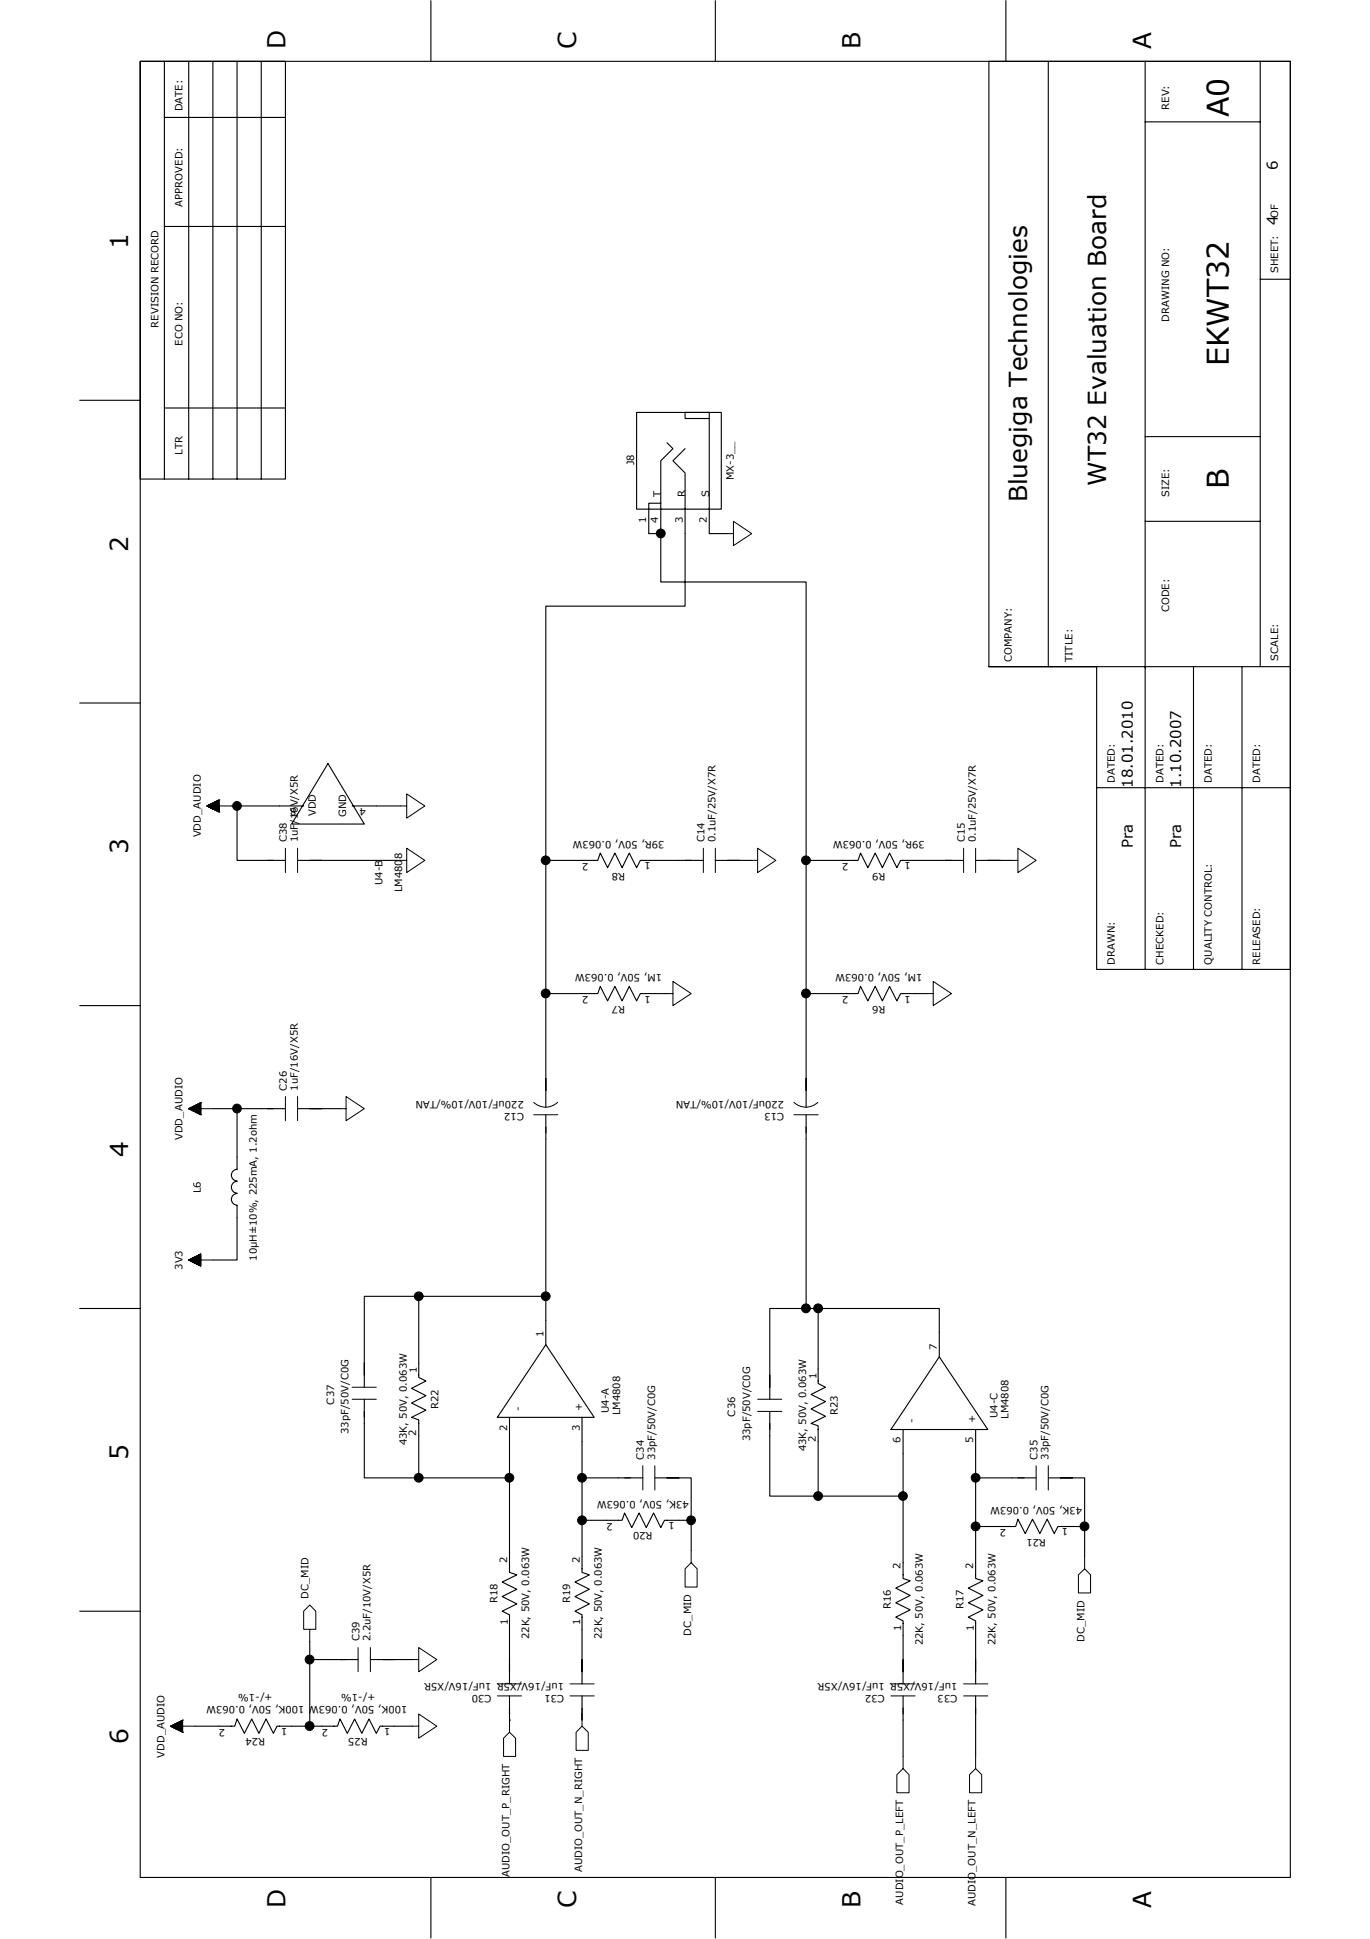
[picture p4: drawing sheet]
<svg xmlns="http://www.w3.org/2000/svg" width="210mm" height="297mm" viewBox="0 0 210 297" stroke-linecap="round" stroke-linejoin="round" font-family="sans-serif">
<g fill="none" stroke="#000" stroke-width=".17">
<path d="M21.5 9.4h176.2v278.2h-176.2zM21.5 9.4h22.2v64h-22.2zM25.2 18h18.5M25.2 9.4v64M28.9 9.4v64M32.6 9.4v64M36.3 9.4v64M40 9.4v64M66 .1v9.3M109.6 .1v9.3M151.5 9.4h46.2v139.1h-29.7v-46.4h-16.5zM154.1 .1v9.3"/>
<path d="M160.6 9.4v92.7M175.5 9.4v139.1M175.5 18.7h17.6M193.1 9.4v92.7M25.2 34.7h18.5M193.1 42.8h4.6M12.2 61.3h9.3M25.2 62.5h18.5M97.5 63.2h13v14.8h-13zM101.2 77.1h-1.8v4.6h1.8M102.2 67.8l.9 .9-1.9 1.9v11.1M105 68.7l-1.9 1.9 1.9 1.9v20.4h-21.4v38.9"/>
<path d="M108.7 64.1h-3.7v-.9h3.7v18.5h2.8M175.5 66.9h17.6M175.5 79.9h17.6M101.2 81.7v7.5h22.3v42.6M12.2 107.7h9.3M50.2 117l5.6 9.2h-11.1zM151.5 102.1h46.2M182.9 102.1v46.4M190.3 102.1v46.4M35.4 123.5h.9v8.3h7.4M36.3 123.5h10.2M45.6 131.8h15.8"/>
<path d="M54 123.5h7.4M83.6 131.8h8l.4-1.1 1.1 2.2 1.1-2.2 1.1 2.2 1.1-2.2 1.1 2.2 .6-1.1h9.7M83.6 131.8v37.9M109.6 131.8h5.6M123.5 131.8h8l.3-1.1 1.2 2.2 1.1-2.2 1.1 2.2 1.1-2.2 1.1 2.2 .6-1.1h9.6M123.5 131.8v37.9M149.5 131.8h5.5M168 120.7h29.7M12.2 154.1h9.3M83.6 152.2h8l.4-1.1 1.1 2.2 1.1-2.2 1.1 2.2 1.1-2.2 1.1 2.2 .6-1.1h4.1M123.5 152.2h8l.3-1.1 1.2 2.2 1.1-2.2 1.1 2.2 1.1-2.2 1.1 2.2 .6-1.1h4.1M32.6 169.8h11.1"/>
<path d="M36.3 179.1a.89 .89 0 0 0-.8 .9 .89 .89 0 0 0 .8 .9M36.3 169.8v9.3M45.6 169.8h6.5M83.6 170.8v35.2M123.5 170.8v29.6M36.3 182.8a.89 .89 0 0 0-.8 .9 .89 .89 0 0 0 .8 .9M36.3 181a.9 .9 0 0 0-.8 .9 .9 .9 0 0 0 .8 .9M36.3 184.7v8.3h-3.7M64.2 198.6h19.4M12.2 200.4h9.3M55.8 212.5v-13.9h8.4v12.4l1.1 .6-2.2 1.1 2.2 1.1-2.2 1.1 2.2 1.1-2.2 1.1 1.1 .4v8.9M55.8 214.4v12h8.4"/>
<path d="M78.1 217.1v23.8l1.1 .4-2.3 1.1 2.3 1.1-2.3 1.1 2.3 1.1-2.3 1.1 1.2 .6v10.6M83.6 206l7.4 11.1h-14.8zM89.2 217.1v9.3h9.3M117.9 216.2v13h20.5M123.5 200.4h-5.6v14M123.5 200.4h1.8M138.4 219v22.8l1 .4-2.2 1.1 2.2 1.1-2.2 1.1 2.2 1.1-2.2 1.1 1.2 .6v9.7M143.9 207.9l7.4 11.1h-14.8zM143.9 207.9v-7.5h-18.6v11.5l1.2 .6-2.2 1.1 2.2 1.1-2.2 1.1 2.2 1.2-2.2 1.1 1 .3v10.8M149.5 219v7.4M64.2 226.4h13.9M89.2 232.9v8l1.1 .4-2.2 1.1 2.2 1.1-2.2 1.1 2.2 1.1-2.2 1.1 1.1 .6v10.6"/>
<path d="M89.2 226.4v6.5h6.1l.4-1.1 1.1 2.2 1.1-2.2 1.1 2.2 1.1-2.2 1.1 2.2 .6-1.1h4.1v-6.5h-5.6M105.9 232.9v4.7M158.7 226.4h-9.2v7.4M160.6 226.4h5.6v7.4h-4.1l-.6 1.1-1.1-2.2-1.1 2.2-1.1-2.2-1.1 2.2-1.1-2.2-.4 1.1h-6.1v8l1.1 .4-2.2 1.1 2.2 1.1-2.2 1.1 2.2 1.1-2.2 1.1 1.1 .6v9.7M166.2 233.8v4.7M12.2 246.8h9.3M47.5 254.2h7.4M47.5 251.4v13M56.7 254.2h6.5M78.1 259.8v3.7M89.2 259.8v3.7M138.4 259.8v9.3"/>
<path d="M149.5 259.8v9.3M29.8 264.4h6.2l.3-1.1 1.1 2.2 1.2-2.2 1.1 2.2 1.1-2.2 1.1 2.2 .5-1.1h9.3l.4-1.1 1.1 2.2 1.1-2.2 1.1 2.2 1.1-2.2 1.2 2.2 .5-1.1h5M78.1 263.5h.1M66 287.6v9.3M109.6 287.6v9.3M154.1 287.6v9.3"/>
</g>
<g fill="none" stroke="#000" stroke-width=".15">
<path d="M111.5 81.7h.9v1.9l2.8-1.9-2.8-1.8v1.8M31.7 123.5l1.8-1v1.9l-1.8-.9h3.7M31.7 123.5h1.8M31.7 123.5h.1M31.8 123.4h1.7M31.8 123.4v.1M31.9 123.6h1.6M31.9 123.4v.1M31.9 123.3h1.6M32 123.3v.3M32 123.7h1.5M32 123.3h1.5"/>
<path d="M32.1 123.3v.4M32.1 123.7h1.4M32.2 123.3v.4M32.2 123.2h1.3M32.3 123.2v.5M32.3 123.8h1.2M32.3 123.2v.6M32.4 123.9h1.1M32.5 123.1v.7M32.6 123v.9M32.6 124h.9M32.8 122.9v1.1"/>
<path d="M32.8 124h.7M32.8 122.9h.7M32.9 122.9v1.1M32.9 122.9v1.2h.6M32.9 122.8h.6M33 122.8v1.3M33.1 122.8v1.3M33.1 124.2h.4M33.1 122.8h.4M33.1 122.8v1.4M33.3 122.7v1.5M33.4 122.6v1.7h.1"/>
<path d="M33.4 122.6h.1M33.4 122.6v1.7M33.5 122.6v1.8M33.5 124.4h.1M33.5 122.5h.1M33.5 122.7h-.3v1.5h.3M33.5 123h-.8v1M33.5 123.1h-1v.8M33.5 123.1h-1.1v.7M43.7 129.9v3.8M45.6 129.9v3.8M61.4 131.8h.9v1.9l2.8-1.9-2.8-1.9v1.9"/>
<path d="M61.4 123.5h.9v1.8l2.8-1.8-2.8-1.9v1.9M107.8 129.9v3.8M109.6 129.9v3.8M115.2 131.8h.9v1.9l2.8-1.9-2.8-1.9v1.9M147.6 129.9v3.8M149.5 129.9v3.8M155 131.8h1v1.9l2.7-1.9-2.7-1.9v1.9M102.2 152.2h.9v1.9l2.8-1.9-2.8-1.9v1.9M142.1 152.2h.9v1.9l2.8-1.9-2.8-1.9v1.9M28.9 169.8l1.9-.9v1.9l-1.9-1h3.7M28.9 169.8h.1M28.9 169.9h1.9"/>
<path d="M29.1 169.8v.1M29.1 170h1.7M29.2 169.7v.3M29.2 170h1.6M29.4 169.6v.5M29.4 170.1h1.4M29.5 169.5v.6l1.3 .1M29.6 169.5v.7M29.6 170.2h1.2M29.8 169.4v.9M29.8 170.3h1M30 169.3v1.1h.8"/>
<path d="M30.1 169.2v1.2M30.1 170.5h.7M30.2 169.2v1.3M30.3 170.5h.5M30.4 169.1v1.5M30.5 169v1.6M30.7 169v1.7M30.8 170.8h.1M30.8 168.9h.1M30.8 168.9v1.9M30.8 169h-.2v1.7h.2M30.8 169.1h-.3v1.5h.3"/>
<path d="M30.8 169.1h-.5v1.4M30.8 169.2h-.6v1.3M30.8 169.3h-.8v1.1M30.8 169.4h-.9v.9M30.8 169.4h-1.1v.8M30.8 169.5h-1.2v.7M30.8 169.6h-1.4v.5M30.8 169.7h-1.5v.3M30.8 169.7h-1.7v.3M30.8 169.8h-1.8v.1M43.7 168v3.7M45.6 168v3.7"/>
<path d="M52.1 169.8h.9v1.9l2.8-1.9-2.8-1.8v1.8M81.8 168.9a2.63 2.63 0 0 0 3.6 0M81.8 170.8h3.7M121.6 168.9a2.63 2.63 0 0 0 3.7 0M121.6 170.8h3.7M28.9 193l1.9-.9v1.9l-1.9-1h3.7M28.9 193h.1M28.9 193h1.9M29 193h.1M29 193.1h1.8M29.1 192.9v.2M29.1 193.2h1.7"/>
<path d="M29.3 192.8v.4M29.3 193.3h1.5M29.4 192.8v.5M29.4 193.3h1.4M29.6 192.7v.7M29.6 193.4h1.2M29.7 192.6v.8M29.7 193.5h1.1M29.9 192.5v1M29.9 193.5h.9M30 192.5v1.1M30.1 193.6h.7"/>
<path d="M30.2 192.4v1.3M30.2 193.7h.6M30.3 192.3v1.4M30.4 193.8h.4M30.5 192.2v1.6M30.5 193.8h.3M30.6 192.2v1.7M30.6 193.9h.2M30.8 192.1v1.9M30.8 192.1l-.1 1.8M30.8 192.2h-.3v1.6M30.8 192.3h-.4v1.5"/>
<path d="M30.8 192.4h-.6v1.3M30.8 192.4h-.7v1.2M30.8 192.5h-.8v1M30.8 192.6h-1v.9M30.8 192.6h-1.2v.8M30.8 192.7h-1.3v.6M30.8 192.8h-1.4v.5M30.8 192.9h-1.6v.3M30.8 193h-1.7v.1M54 214.4h3.7M54 212.5h3.7M116.1 216.2h3.7"/>
<path d="M116.1 214.4h3.7M98.5 224.5v3.8M100.3 224.5v3.8M105.9 237.6v1.8l.9 .9v2.8h-1.8v-2.8l.9-.9M158.7 224.5v3.8M160.6 224.5v3.8M166.2 238.5v1.8l.9 1v2.7h-1.9v-2.7l1-1M47.5 249.6h.9v-2.8l-.9-.9-1 .9v2.8h1v1.8M54.9 252.4v3.7M56.7 252.4v3.7M63.2 254.2h1v1.9l2.7-1.9-2.7-1.8v1.8M76.2 259.8h3.7"/>
<path d="M76.2 258h3.7M87.3 259.8h3.7M87.3 258h3.7M136.5 259.8h3.7M136.5 258h3.7M147.6 259.8h3.7M147.6 258h3.7M26.1 264.4l1.9-.9v1.9l-1.9-1h3.7M26.1 264.5h1.9M26.2 264.4h.1M26.2 264.4h1.8M26.2 264.4v.1"/>
<path d="M26.3 264.6h1.7M26.3 264.4v.1M26.3 264.3h1.7M26.4 264.3v.3M26.4 264.6h1.6M26.5 264.3v.3M26.5 264.2h1.5M26.5 264.2v.4M26.6 264.7h1.4M26.6 264.2v.4M26.6 264.2h1.4M26.7 264.2v.5"/>
<path d="M26.7 264.8h1.3M26.8 264.1v.6M26.9 264.9h1.1M26.9 264.1v.7M26.9 264h1.1M27 264v.9M27.1 264v.9M27.1 264.9h.9M27.1 263.9h.9M27.1 263.9v1M27.2 263.9v1.1h.8M27.2 263.9h.8"/>
<path d="M27.3 263.9v1.1M27.3 263.8v1.2M27.3 265.1h.7M27.4 263.8h.6M27.4 263.8v1.3M27.5 263.8v1.3M27.5 265.1h.5M27.5 263.7h.5M27.6 263.7v1.4M27.6 263.7v1.5h.4M27.8 263.6v1.7M27.8 265.3h.2"/>
<path d="M27.9 263.5v1.8M28 265.4h.1M28 263.5h.1M28 263.6h-.1v1.7M28 263.7h-.3v1.5M28 264.1h-1.2v.7M63.2 264.4h1v1.9l2.7-1.9-2.7-1.8v1.8M78.1 263.5v1.9l.9 .9v2.8h-1.8v-2.8l.9-.9M89.2 262.6v1.8l.9 1v2.7h-1.8v-2.7l.9-1M138.4 269.1v1.8l.9 1v2.7h-1.9v-2.7l1-1M149.5 269.1v1.8l.9 1v2.7h-1.9v-2.7l1-1"/>
</g>
<g fill="#000" stroke="#000" stroke-width=".15">
<circle cx="101.2" cy="81.7" r=".68"/>
<circle cx="36.3" cy="123.5" r=".67"/>
<circle cx="83.6" cy="131.8" r=".67"/>
<circle cx="123.5" cy="131.8" r=".67"/>
<circle cx="83.6" cy="152.2" r=".68"/>
<circle cx="123.5" cy="152.2" r=".68"/>
<circle cx="36.3" cy="169.8" r=".67"/>
<circle cx="64.2" cy="198.6" r=".67"/>
<circle cx="83.6" cy="198.6" r=".67"/>
<circle cx="123.5" cy="200.4" r=".68"/>
<circle cx="125.3" cy="200.4" r=".68"/>
<circle cx="64.2" cy="226.4" r=".67"/>
<circle cx="78" cy="226.4" r=".67"/>
<circle cx="89.2" cy="232.9" r=".68"/>
<circle cx="89.2" cy="226.4" r=".67"/>
<circle cx="105.9" cy="232.9" r=".67"/>
<circle cx="125.4" cy="229.2" r=".67"/>
<circle cx="138.4" cy="229.2" r=".67"/>
<circle cx="149.5" cy="233.8" r=".68"/>
<circle cx="149.5" cy="226.4" r=".67"/>
<circle cx="166.2" cy="233.8" r=".68"/>
<circle cx="47.4" cy="254.2" r=".68"/>
<circle cx="47.4" cy="264.4" r=".68"/>
</g>
<g font-size="4.6">
<text x="188.3" y="18" transform="rotate(-90 188.3 18)">A0</text>
<text x="188.3" y="56.1" transform="rotate(-90 188.3 56.1)">EKWT32</text>
<text x="188.3" y="75" transform="rotate(-90 188.3 75)">B</text>
</g>
<g font-size="3.8">
<text x="43.7" y="7.5" transform="rotate(-90 43.7 7.5)">D</text>
<text x="88.3" y="7.5" transform="rotate(-90 88.3 7.5)">C</text>
<text x="131.8" y="7.5" transform="rotate(-90 131.8 7.5)">B</text>
<text x="176.4" y="7.5" transform="rotate(-90 176.4 7.5)">A</text>
<text x="19.6" y="38.1" transform="rotate(-90 19.6 38.1)">1</text>
<text x="157.4" y="77" transform="rotate(-90 157.4 77)">Bluegiga Technologies</text>
<text x="169.5" y="74.4" transform="rotate(-90 169.5 74.4)">WT32 Evaluation Board</text>
<text x="19.6" y="84.5" transform="rotate(-90 19.6 84.5)">2</text>
<text x="19.6" y="130.9" transform="rotate(-90 19.6 130.9)">3</text>
<text x="19.6" y="177.2" transform="rotate(-90 19.6 177.2)">4</text>
<text x="19.6" y="223.6" transform="rotate(-90 19.6 223.6)">5</text>
<text x="19.6" y="267.2" transform="rotate(-90 19.6 267.2)">6</text>
<text x="43.7" y="292.3" transform="rotate(-90 43.7 292.3)">D</text>
<text x="88.3" y="292.3" transform="rotate(-90 88.3 292.3)">C</text>
<text x="131.8" y="292.3" transform="rotate(-90 131.8 292.3)">B</text>
<text x="176.4" y="292.3" transform="rotate(-90 176.4 292.3)">A</text>
</g>
<g font-size="2.3">
<text x="195.8" y="26.1" transform="rotate(-90 195.8 26.1)">6</text>
<text x="195.8" y="34.4" transform="rotate(-90 195.8 34.4)">4</text>
<text x="173.5" y="120.7" transform="rotate(-90 173.5 120.7)">18.01.2010</text>
<text x="181" y="120.7" transform="rotate(-90 181 120.7)">1.10.2007</text>
<text x="173.5" y="130" transform="rotate(-90 173.5 130)">Pra</text>
<text x="181" y="130" transform="rotate(-90 181 130)">Pra</text>
</g>
<g font-size="1.5">
<text x="28" y="17.1" transform="rotate(-90 28 17.1)">DATE:</text>
<text x="179.2" y="16.8" transform="rotate(-90 179.2 16.8)">REV:</text>
<text x="28" y="31.6" transform="rotate(-90 28 31.6)">APPROVED:</text>
<text x="195.8" y="33.4" transform="rotate(-90 195.8 33.4)">OF</text>
<text x="195.8" y="41.8" transform="rotate(-90 195.8 41.8)">SHEET:</text>
<text x="24.3" y="50.2" transform="rotate(-90 24.3 50.2)">REVISION RECORD</text>
<text x="28" y="53" transform="rotate(-90 28 53)">ECO NO:</text>
<text x="179.2" y="49.3" transform="rotate(-90 179.2 49.3)">DRAWING NO:</text>
<text x="28" y="69.7" transform="rotate(-90 28 69.7)">LTR</text>
<text x="97.2" y="71.3" transform="rotate(-90 97.2 71.3)">J8</text>
<text x="101.2" y="76.2" transform="rotate(-90 101.2 76.2)">T</text>
<text x="105" y="76.2" transform="rotate(-90 105 76.2)">R</text>
<text x="108.7" y="76.2" transform="rotate(-90 108.7 76.2)">S</text>
<text x="112.4" y="73.6" transform="rotate(-90 112.4 73.6)">MX-3__</text>
<text x="179.2" y="76.2" transform="rotate(-90 179.2 76.2)">SIZE:</text>
<text x="99" y="80.1" transform="rotate(-90 99 80.1)">1</text>
<text x="100.9" y="80.1" transform="rotate(-90 100.9 80.1)">4</text>
<text x="104.6" y="80.1" transform="rotate(-90 104.6 80.1)">3</text>
<text x="108.3" y="80.1" transform="rotate(-90 108.3 80.1)">2</text>
<text x="179.2" y="93.8" transform="rotate(-90 179.2 93.8)">CODE:</text>
<text x="155" y="101.4" transform="rotate(-90 155 101.4)">COMPANY:</text>
<text x="164.3" y="101.4" transform="rotate(-90 164.3 101.4)">TITLE:</text>
<text x="195.8" y="101.2" transform="rotate(-90 195.8 101.2)">SCALE:</text>
<text x="170.8" y="120" transform="rotate(-90 170.8 120)">DATED:</text>
<text x="178.2" y="120" transform="rotate(-90 178.2 120)">DATED:</text>
<text x="185.7" y="119.9" transform="rotate(-90 185.7 119.9)">DATED:</text>
<text x="193.1" y="120" transform="rotate(-90 193.1 120)">DATED:</text>
<text x="45.4" y="123.8" transform="rotate(-180 45.4 123.8)">8</text>
<text x="48.4" y="125.1" transform="rotate(-90 48.4 125.1)">VDD</text>
<text x="53" y="125.1" transform="rotate(-90 53 125.1)">GND</text>
<text x="56" y="123.8" transform="rotate(-180 56 123.8)">4</text>
<text x="30.8" y="128.3" transform="rotate(-90 30.8 128.3)">VDD_AUDIO</text>
<text x="43.9" y="129" transform="rotate(-90 43.9 129)">C38</text>
<text x="45.7" y="129" transform="rotate(-90 45.7 129)">1uF/16V/X5R</text>
<text x="101.8" y="128.8" transform="rotate(-180 101.8 128.8)">39R, 50V, 0.063W</text>
<text x="107.9" y="129" transform="rotate(-90 107.9 129)">C14</text>
<text x="109.6" y="129" transform="rotate(-90 109.6 129)">0.1uF/25V/X7R</text>
<text x="141.7" y="128.8" transform="rotate(-180 141.7 128.8)">39R, 50V, 0.063W</text>
<text x="147.8" y="129" transform="rotate(-90 147.8 129)">C15</text>
<text x="149.5" y="129" transform="rotate(-90 149.5 129)">0.1uF/25V/X7R</text>
<text x="58.6" y="135.6" transform="rotate(-90 58.6 135.6)">U4-B</text>
<text x="61.6" y="136.7" transform="rotate(-90 61.6 136.7)">LM4808</text>
<text x="90.1" y="132.2" transform="rotate(-180 90.1 132.2)">2</text>
<text x="95.8" y="133.7" transform="rotate(-180 95.8 133.7)">R8</text>
<text x="99.7" y="132.1" transform="rotate(-180 99.7 132.1)">1</text>
<text x="130" y="132.2" transform="rotate(-180 130 132.2)">2</text>
<text x="135.7" y="133.7" transform="rotate(-180 135.7 133.7)">R9</text>
<text x="139.6" y="132.1" transform="rotate(-180 139.6 132.1)">1</text>
<text x="101.5" y="149.2" transform="rotate(-180 101.5 149.2)">1M, 50V, 0.063W</text>
<text x="141.3" y="149.2" transform="rotate(-180 141.3 149.2)">1M, 50V, 0.063W</text>
<text x="170.8" y="147.8" transform="rotate(-90 170.8 147.8)">DRAWN:</text>
<text x="178.2" y="147.8" transform="rotate(-90 178.2 147.8)">CHECKED:</text>
<text x="185.7" y="147.8" transform="rotate(-90 185.7 147.8)">QUALITY CONTROL:</text>
<text x="193.1" y="147.8" transform="rotate(-90 193.1 147.8)">RELEASED:</text>
<text x="90.1" y="152.6" transform="rotate(-180 90.1 152.6)">2</text>
<text x="95.8" y="154.1" transform="rotate(-180 95.8 154.1)">R7</text>
<text x="99.7" y="152.5" transform="rotate(-180 99.7 152.5)">1</text>
<text x="130" y="152.6" transform="rotate(-180 130 152.6)">2</text>
<text x="135.7" y="154.1" transform="rotate(-180 135.7 154.1)">R6</text>
<text x="139.6" y="152.5" transform="rotate(-180 139.6 152.5)">1</text>
<text x="43.9" y="167.1" transform="rotate(-90 43.9 167.1)">C26</text>
<text x="45.7" y="167.1" transform="rotate(-90 45.7 167.1)">1uF/16V/X5R</text>
<text x="80.3" y="170.6" transform="rotate(-180 80.3 170.6)">C12</text>
<text x="80.3" y="168.7" transform="rotate(-180 80.3 168.7)">220uF/10V/10%/TAN</text>
<text x="120.2" y="170.6" transform="rotate(-180 120.2 170.6)">C13</text>
<text x="120.2" y="168.7" transform="rotate(-180 120.2 168.7)">220uF/10V/10%/TAN</text>
<text x="28" y="174.7" transform="rotate(-90 28 174.7)">VDD_AUDIO</text>
<text x="30.8" y="182.8" transform="rotate(-90 30.8 182.8)">L6</text>
<text x="28" y="194.5" transform="rotate(-90 28 194.5)">3V3</text>
<text x="39.3" y="193.1" transform="rotate(-90 39.3 193.1)">10µH±10%, 225mA, 1.2ohm</text>
<text x="83.3" y="204.9" transform="rotate(-90 83.3 204.9)">1</text>
<text x="143.5" y="206.7" transform="rotate(-90 143.5 206.7)">7</text>
<text x="51.2" y="215.2" transform="rotate(-90 51.2 215.2)">C37</text>
<text x="63.9" y="210.4" transform="rotate(-90 63.9 210.4)">1</text>
<text x="67.2" y="215.9" transform="rotate(-90 67.2 215.9)">R22</text>
<text x="125.1" y="211.3" transform="rotate(-90 125.1 211.3)">1</text>
<text x="53.4" y="219.7" transform="rotate(-90 53.4 219.7)">33pF/50V/C0G</text>
<text x="62.3" y="221.4" transform="rotate(-90 62.3 221.4)">43K, 50V, 0.063W</text>
<text x="63.8" y="219.9" transform="rotate(-90 63.8 219.9)">2</text>
<text x="77.7" y="219.2" transform="rotate(-90 77.7 219.2)">2</text>
<text x="79.9" y="216.2" transform="rotate(-90 79.9 216.2)">-</text>
<text x="88.8" y="219.2" transform="rotate(-90 88.8 219.2)">3</text>
<text x="89.2" y="216.2" transform="rotate(-90 89.2 216.2)">+</text>
<text x="93.3" y="216.5" transform="rotate(-90 93.3 216.5)">U4-A</text>
<text x="95" y="216.8" transform="rotate(-90 95 216.8)">LM4808</text>
<text x="112.6" y="217" transform="rotate(-90 112.6 217)">C36</text>
<text x="115" y="220.8" transform="rotate(-90 115 220.8)">33pF/50V/C0G</text>
<text x="125" y="220.8" transform="rotate(-90 125 220.8)">2</text>
<text x="128.4" y="216.8" transform="rotate(-90 128.4 216.8)">R23</text>
<text x="138" y="221.1" transform="rotate(-90 138 221.1)">6</text>
<text x="140.2" y="218.1" transform="rotate(-90 140.2 218.1)">-</text>
<text x="149.1" y="221.1" transform="rotate(-90 149.1 221.1)">5</text>
<text x="149.5" y="218.1" transform="rotate(-90 149.5 218.1)">+</text>
<text x="152.8" y="217.2" transform="rotate(-90 152.8 217.2)">U4-C</text>
<text x="154.5" y="217.4" transform="rotate(-90 154.5 217.4)">LM4808</text>
<text x="98.7" y="223.6" transform="rotate(-90 98.7 223.6)">C34</text>
<text x="100.4" y="223.6" transform="rotate(-90 100.4 223.6)">33pF/50V/C0G</text>
<text x="123.5" y="222.3" transform="rotate(-90 123.5 222.3)">43K, 50V, 0.063W</text>
<text x="158.9" y="223.6" transform="rotate(-90 158.9 223.6)">C35</text>
<text x="160.7" y="223.6" transform="rotate(-90 160.7 223.6)">33pF/50V/C0G</text>
<text x="93.9" y="233.3" transform="rotate(-180 93.9 233.3)">2</text>
<text x="103.4" y="233.2" transform="rotate(-180 103.4 233.2)">1</text>
<text x="105.6" y="229.9" transform="rotate(-180 105.6 229.9)">43K, 50V, 0.063W</text>
<text x="165.8" y="230.8" transform="rotate(-180 165.8 230.8)">43K, 50V, 0.063W</text>
<text x="77.7" y="239.4" transform="rotate(-90 77.7 239.4)">2</text>
<text x="88.8" y="239.4" transform="rotate(-90 88.8 239.4)">2</text>
<text x="100" y="234.8" transform="rotate(-180 100 234.8)">R20</text>
<text x="154.2" y="234.2" transform="rotate(-180 154.2 234.2)">2</text>
<text x="160.3" y="235.7" transform="rotate(-180 160.3 235.7)">R21</text>
<text x="163.7" y="234.1" transform="rotate(-180 163.7 234.1)">1</text>
<text x="47.3" y="245" transform="rotate(-90 47.3 245)">DC_MID</text>
<text x="76.2" y="245.5" transform="rotate(-90 76.2 245.5)">R18</text>
<text x="87.3" y="245.5" transform="rotate(-90 87.3 245.5)">R19</text>
<text x="138" y="240.4" transform="rotate(-90 138 240.4)">2</text>
<text x="149.1" y="240.4" transform="rotate(-90 149.1 240.4)">2</text>
<text x="55.1" y="251.4" transform="rotate(-90 55.1 251.4)">C39</text>
<text x="56.8" y="251.4" transform="rotate(-90 56.8 251.4)">2.2uF/10V/X5R</text>
<text x="77.8" y="249" transform="rotate(-90 77.8 249)">1</text>
<text x="81.1" y="251.1" transform="rotate(-90 81.1 251.1)">22K, 50V, 0.063W</text>
<text x="88.9" y="249" transform="rotate(-90 88.9 249)">1</text>
<text x="92.2" y="251.1" transform="rotate(-90 92.2 251.1)">22K, 50V, 0.063W</text>
<text x="105.9" y="250.6" transform="rotate(-90 105.9 250.6)">DC_MID</text>
<text x="136.5" y="246.5" transform="rotate(-90 136.5 246.5)">R16</text>
<text x="138" y="249.9" transform="rotate(-90 138 249.9)">1</text>
<text x="147.6" y="246.5" transform="rotate(-90 147.6 246.5)">R17</text>
<text x="149.2" y="249.9" transform="rotate(-90 149.2 249.9)">1</text>
<text x="166.2" y="251.5" transform="rotate(-90 166.2 251.5)">DC_MID</text>
<text x="86.4" y="257.9" transform="rotate(-180 86.4 257.9)">1uF/16V/X5R 1uF/16V/X5R</text>
<text x="141.4" y="252" transform="rotate(-90 141.4 252)">22K, 50V, 0.063W</text>
<text x="146.7" y="257.9" transform="rotate(-180 146.7 257.9)">1uF/16V/X5R 1uF/16V/X5R</text>
<text x="152.5" y="252" transform="rotate(-90 152.5 252)">22K, 50V, 0.063W</text>
<text x="41.8" y="259.5" transform="rotate(-180 41.8 259.5)">+/-1%</text>
<text x="46.7" y="261.4" transform="rotate(-180 46.7 261.4)">100K, 50V, 0.063W</text>
<text x="57.5" y="259.5" transform="rotate(-180 57.5 259.5)">+/-1%</text>
<text x="62.4" y="261.4" transform="rotate(-180 62.4 261.4)">100K, 50V, 0.063W</text>
<text x="75.3" y="259.6" transform="rotate(-180 75.3 259.6)">C30</text>
<text x="86.4" y="259.6" transform="rotate(-180 86.4 259.6)">C31</text>
<text x="135.6" y="259.6" transform="rotate(-180 135.6 259.6)">C32</text>
<text x="146.7" y="259.6" transform="rotate(-180 146.7 259.6)">C33</text>
<text x="25.2" y="269.3" transform="rotate(-90 25.2 269.3)">VDD_AUDIO</text>
<text x="34.5" y="264.8" transform="rotate(-180 34.5 264.8)">2</text>
<text x="40.6" y="266.3" transform="rotate(-180 40.6 266.3)">R24</text>
<text x="44" y="264.7" transform="rotate(-180 44 264.7)">1</text>
<text x="50.3" y="264.8" transform="rotate(-180 50.3 264.8)">2</text>
<text x="56.4" y="266.3" transform="rotate(-180 56.4 266.3)">R25</text>
<text x="59.8" y="264.7" transform="rotate(-180 59.8 264.7)">1</text>
<text x="78.1" y="287.5" transform="rotate(-90 78.1 287.5)">AUDIO_OUT_P_RIGHT</text>
<text x="89.2" y="286.8" transform="rotate(-90 89.2 286.8)">AUDIO_OUT_N_RIGHT</text>
<text x="138.4" y="291.8" transform="rotate(-90 138.4 291.8)">AUDIO_OUT_P_LEFT</text>
<text x="149.5" y="292" transform="rotate(-90 149.5 292)">AUDIO_OUT_N_LEFT</text>
</g>
</svg>
